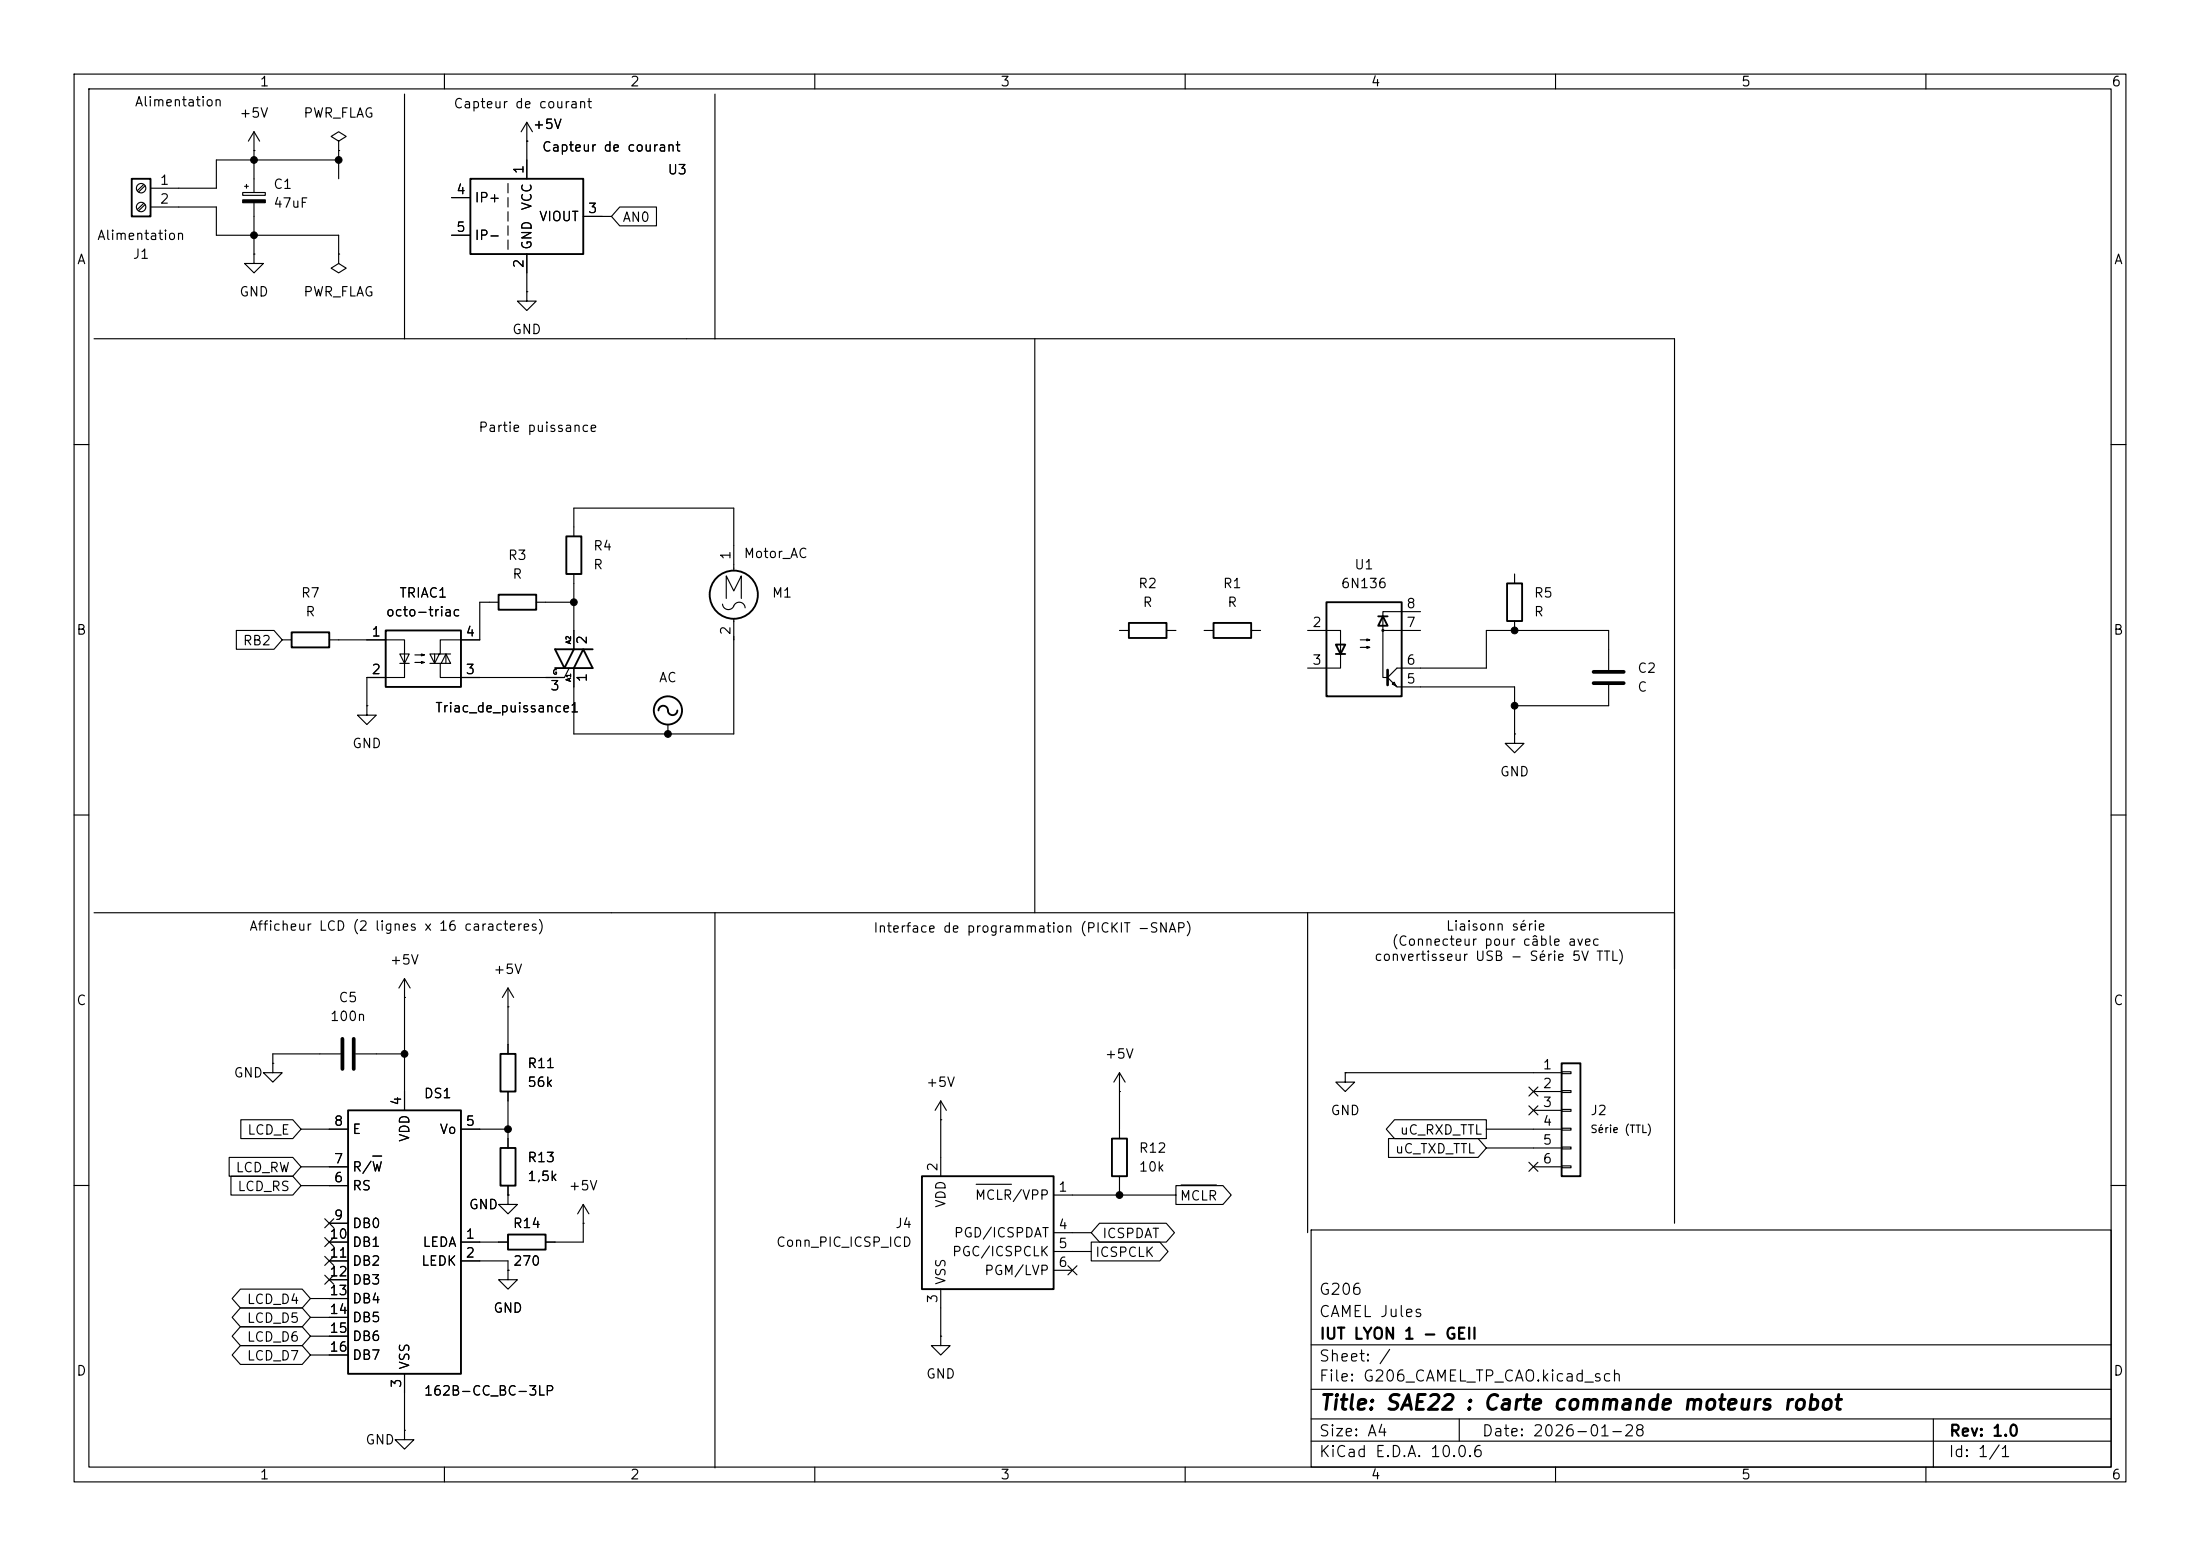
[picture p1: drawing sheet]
<svg xmlns="http://www.w3.org/2000/svg" width="297mm" height="210mm" viewBox="0 0 297 210" stroke-linecap="round" stroke-linejoin="round" font-family="sans-serif">
<g fill="none" stroke="#000" stroke-width=".15">
<path d="M10 10h277v190h-277zM12 12h273v186h-273zM34.3 17.8l-.8 1.3M34.3 17.8l.8 1.3M34.3 17.8v8.2M45.7 19.1l1-.7-1-.6-1 .6 1 .7v1.2M54.6 12.7v33M60 10v2M71.1 19.1h.1M71.1 16.5v7.6M71.1 16.5l-.7 1.3M71.1 16.5l.8 1.3"/>
<path d="M96.5 12.7v33M110 10v2M160 10v2M210 10v2M260 10v2M19.4 24.9l-.9 .8M19.4 27.4l-.9 .9M19.6 25.1l-.9 .8M19.6 27.6l-.9 .8M20.3 27.9h8.9v3.9h16.5v2.5M32.8 26h3v.4h-3zM33 25.1h.5"/>
<path d="M33.3 24.9v.5M34.3 20.3h.1M34.3 34.3v1.3h1.3l-1.3 1.2-1.3-1.2h1.3M34.3 34.3h.1M34.3 27.4v6.9M45.7 20.3h.1M45.7 34.3v1.3l1 .6-1 .6-1-.6 1-.6M45.7 34.3h.1M45.7 21.6h-16.5v3.8h-8.9M45.7 20.3v3.8M61 26.7h2.5M61 31.8h2.5"/>
<path d="M68.6 24.8v1.2M68.6 26.7v1.2M68.6 28.6v1.2M68.6 30.5v1.3M68.6 32.4v1.3M71.1 39.4v1.2h1.3l-1.3 1.3-1.3-1.3h1.3M71.1 39.4h.1M71.1 34.3v5.1M78.7 29.2h3.8M83.7 27.9h4.9v2.6h-4.9l-1.2-1.3zM12.7 45.7h213.4v119.4M139.7 45.7v77.5"/>
<path d="M10 60h2M77.5 72.4v-3.8h21.6v8.4M77.5 77.5v10.1M204.5 77.5v1.2M285 60h2M31.9 85.1h5.1l1.1 1.3-1.1 1.2h-5.1zM38.1 86.4h1.3M44.4 86.4h10.2v5h-5.1v3.9M49.5 95.3v1.2h1.3l-1.3 1.3-1.2-1.3h1.2M49.5 95.3h.1M54 88.3h1.2l-.6 1.2zM54 89.5h1.2"/>
<path d="M56 88.4h1.3l-.4 .1v-.2l.4 .1M56 89.4h1.3l-.4 .1v-.2l.4 .1M58 89.5h2.8l-.6-1.2-.6 1.2M58.7 88.3v1.2M59.3 88.3l-.6 1.2-.7-1.2h2.8M59.4 89.5v1.9h16.8l.6-1.2M60.2 88.3v1.2M67.3 81.3h-2.5v5.1h-5.4v1.9M72.4 81.3h5.1M90.2 99.1h.1M90.2 97.8v1.3M97.5 81.5a.83 .83 0 0 0 .8 .8 .83 .83 0 0 0 .9-.7 .79 .79 0 0 1 .8-.3 .79 .79 0 0 1 .6 .7"/>
<path d="M98 80.8v-3.1l1.1 2.1 1-2.1v3.1M99.1 83.5v15.6h-21.6v-8.9M151.1 85.1h1.3M157.5 85.1h1.2M162.6 85.1h1.2M168.9 85.1h1.3M176.5 85.1h4.5v5.1h-4.5M183.6 86.4h1.3l-.4 .1v-.3l.4 .2M183.6 87.4h1.3l-.4 .1v-.3l.4 .2M186.7 85.1h5.1M187.5 91.6l1.1 1.1h15.9v6.4M188 92.3l.2-.2 .3 .5z"/>
<path d="M191.8 82.6h-5.1v8.8h.6M204.5 99.1v1.2h1.2l-1.2 1.3-1.3-1.3h1.3M204.5 99.1h.1M204.5 83.8v1.3M217.2 90.4v-5.3h-16.5v5.1h-12.1l-1.1 1.1M217.2 92.5v2.8h-12.7M10 110h2M285 110h2M12.7 123.2h213.4M54.6 134.6h.1M54.6 132.1v17.8M54.6 132.1l-.8 1.3"/>
<path d="M54.6 132.1l.8 1.3M68.6 135.9h.1M68.6 133.4v8.8M68.6 133.4l-.8 1.2M68.6 133.4l.7 1.2M96.5 123.2v74.9M176.5 123.2v43.2M30.9 156.2h8.6l1.1 1.3-1.1 1.3h-8.6zM31.2 158.7h8.3l1.1 1.3-1.1 1.3h-8.3zM32.5 151.1h7l1.1 1.3-1.1 1.3h-7zM36.8 143.5v1.3h1.3l-1.3 1.3-1.2-1.3h1.2M36.8 143.5h.1"/>
<path d="M40.6 152.4h6.4M40.6 157.5h6.4M46 142.2h-9.2v1.3M48 142.2h6.6M50.3 156h1.2M62.2 152.4h6.4M68.6 147.3v7.6M127 151.1h.1M127 148.6l-.8 1.3M127 148.6l.8 1.3M127 148.6v10.2M131.8 159.8h4.7"/>
<path d="M151.1 147.3h.1M151.1 144.8l-.7 1.3M151.1 144.8l.8 1.3M151.1 144.8v8.9M151.1 158.8v2.5M159.5 159.9h4.7M181.6 144.8v1.3h1.3l-1.3 1.2-1.3-1.2h1.3M181.6 144.8h.1M181.6 144.8h29.2M187.4 153.7h12.1l1.2 1.2-1.2 1.3h-12.1zM188.3 151.1h12.4v2.6h-12.4l-1.2-1.3zM200.7 152.4h10.1"/>
<path d="M200.7 154.9h10.1M206.4 146.7l1.2 1.2M206.4 156.9l1.2 1.2M206.4 149.3l1.2 1.2M207 147.3h3.8M207 149.9h3.8M207 157.5h3.8M207.6 146.7l-1.2 1.2M207.6 156.9l-1.2 1.2M207.6 149.3l-1.2 1.2M210.8 144.7h1.3v.2h-1.3zM210.8 147.2h1.3v.2h-1.3z"/>
<path d="M210.8 149.7h1.3v.3h-1.3zM210.8 152.3h1.3v.2h-1.3zM210.8 154.8h1.3v.3h-1.3zM210.8 157.4h1.3v.2h-1.3zM10 160h2M32.4 176.5h8.4l1.1 1.3-1.1 1.3h-8.4l-1.1-1.3zM32.4 179.1h8.4l1.1 1.2-1.1 1.3h-8.4l-1.1-1.3zM32.4 174h8.4l1.1 1.3-1.1 1.2h-8.4l-1.1-1.2zM40.6 160h6.4M41.9 175.3h5.1M41.9 177.8h5.1M43.8 167l1.3 1.2"/>
<path d="M43.8 164.5l1.3 1.2M43.8 172.1l1.3 1.2M43.8 169.6l1.3 1.2M44.4 167.6h2.6M44.4 170.2h2.6M44.4 165.1h2.6M44.4 172.7h2.6M45.1 167l-1.3 1.2M45.1 164.5l-1.3 1.2M45.1 172.1l-1.3 1.2M45.1 169.6l-1.3 1.2M62.2 170.2h6.4v1.3"/>
<path d="M62.2 167.6h6.4M68.6 161.3v1.3h1.2l-1.2 1.2-1.3-1.2h1.3M68.6 161.3h.1M68.6 171.5v1.2h1.2l-1.2 1.3-1.3-1.3h1.3M68.6 171.5h.1M68.6 160v1.3M78.7 165.1h.1M78.7 162.6l-.7 1.2M78.7 162.6l.8 1.2M78.7 162.6v5h-5M127 174v6.3M142.2 161.3h16.5"/>
<path d="M142.2 166.4h5.1M142.2 168.9h5.1M142.2 171.5h2.6M144.2 170.8l1.2 1.3M145.4 170.8l-1.2 1.3M147.3 167.6h9.3l1.1 1.3-1.1 1.3h-9.3zM148.4 165.1h9l1.2 1.3-1.2 1.2h-9l-1.1-1.2zM158.7 160h6.4l1.1 1.3-1.1 1.3h-6.4zM177 166h108v32h-108zM285 160h2M32.4 181.6h8.4l1.1 1.3-1.1 1.3h-8.4l-1.1-1.3zM41.9 180.3h5.1"/>
<path d="M41.9 182.9h5.1M54.6 193v1.3h1.3l-1.3 1.3-1.3-1.3h1.3M54.6 193h.1M54.6 185.4v7.6M60 198v2M110 198v2M127 180.3v1.3h1.3l-1.3 1.3-1.3-1.3h1.3M127 180.3h.1M160 198v2M177 194.5h108M177 191.5h108M177 187.5h108"/>
<path d="M177 181.5h108M197 191.5v3M210 198v2M260 198v2M261 191.5v6.5"/>
<circle cx="19" cy="25.4" r=".63"/>
<circle cx="19" cy="27.9" r=".63"/>
<circle cx="186.7" cy="85.1" r=".13"/>
</g>
<g fill="none" stroke="#000" stroke-width=".25">
<path d="M17.8 24.1h2.5v5.1h-2.5zM63.5 24.1h15.2v10.2h-15.2zM76.5 72.4h2v5.1h-2zM203.5 78.7h2v5.1h-2zM39.4 85.3h5v2.1h-5zM52.1 85.1h10.1v7.6h-10.1zM67.3 80.3h5.1v2h-5.1zM74.9 90.2h5.1l-1.3-2.6-1.2 2.6M77.5 87.6l-1.3 2.6-1.3-2.6h5.1M88.9 95.9a.67 .67 0 0 1 .8-.6 .67 .67 0 0 1 .5 .8 .64 .64 0 0 0 .7 .4 .64 .64 0 0 0 .5-.6M152.4 84.1h5.1v2h-5.1zM163.8 84.1h5.1v2h-5.1z"/>
<path d="M179.1 81.3h10.1v12.7h-10.1zM180.3 87h1.3l-.6 1.3zM180.3 88.3h1.3M186.1 83.2h1.2M186.7 83.2l.6 1.3h-1.2zM47 149.9h15.2v35.5h-15.2zM67.6 142.2h2v5.1h-2zM67.6 154.9h2v5.1h-2zM124.5 158.8h17.7v15.2h-17.7zM150.1 153.7h2v5.1h-2zM210.8 143.5h2.6v15.3h-2.6zM68.6 166.6h5.1v2.1h-5.1z"/>
<circle cx="90.2" cy="95.9" r="1.9"/>
<circle cx="99.1" cy="80.3" r="3.3"/>
</g>
<path d="M215.1 90.7h4.1M215.1 92.2h4.1M46.2 140.2v4.1M47.8 140.2v4.1" fill="none" stroke="#000" stroke-width=".51"/>
<path d="M32.8 27h3v.4h-3z" fill="#000" stroke="#000" stroke-width=".15"/>
<path d="M187.3 90.4v2.1" fill="none" stroke="#000" stroke-width=".36"/>
<g fill="#000" stroke="#000" stroke-width=".14">
<circle cx="34.3" cy="21.6" r=".46"/>
<circle cx="34.3" cy="31.8" r=".46"/>
<circle cx="45.7" cy="21.6" r=".46"/>
<circle cx="77.5" cy="81.3" r=".46"/>
<circle cx="90.2" cy="99.1" r=".46"/>
<circle cx="204.5" cy="95.3" r=".46"/>
<circle cx="204.5" cy="85.1" r=".46"/>
<circle cx="54.6" cy="142.2" r=".46"/>
<circle cx="68.6" cy="152.4" r=".46"/>
<circle cx="151.1" cy="161.3" r=".46"/>
</g>
<text font-size="2" x="178" y="190.8">Title: SAE22 : Carte commande moteurs robot</text>
<g font-size="1.5">
<text x="178" y="178.1">CAMEL Jules</text>
<text x="178" y="175.1">G206</text>
<text x="178" y="184.1">Sheet: /</text>
<text x="178" y="181.1">IUT LYON 1 - GEII</text>
<text x="178" y="186.8">File: G206_CAMEL_TP_CAO.kicad_sch</text>
<text x="178" y="197">KiCad E.D.A. 10.0.6</text>
<text x="178" y="194.2">Size: A4</text>
<text x="200" y="194.2">Date: 2026-01-28</text>
<text x="263" y="197">Id: 1/1</text>
<text x="263" y="194.2">Rev: 1.0</text>
</g>
<g font-size="1.3">
<text x="35" y="12">1</text>
<text x="85" y="12">2</text>
<text x="135" y="12">3</text>
<text x="185" y="12">4</text>
<text x="235" y="12">5</text>
<text x="285" y="12">6</text>
<text x="18.1" y="14.7">Alimentation</text>
<text x="32.2" y="16.2">+5V</text>
<text x="40.9" y="16.2">PWR_FLAG</text>
<text x="61.1" y="14.9">Capteur de courant</text>
<text x="71.9" y="17.7">+5V</text>
<text x="71" y="23.6" transform="rotate(-90 71 23.6)">1</text>
<text x="73.1" y="20.8">Capteur de courant</text>
<text x="90" y="23.9">U3</text>
<text x="21.5" y="25.3">1</text>
<text x="21.5" y="27.8">2</text>
<text x="36.8" y="25.8">C1</text>
<text x="36.8" y="28.4">47uF</text>
<text x="61.5" y="26.5">4</text>
<text x="64" y="27.6">IP+</text>
<text x="72.1" y="28.5" transform="rotate(-90 72.1 28.5)">VCC</text>
<text x="79.3" y="29.1">3</text>
<text x="10.3" y="36">A</text>
<text x="13" y="32.7">Alimentation</text>
<text x="17.8" y="35.3">J1</text>
<text x="61.5" y="31.6">5</text>
<text x="64" y="32.7">IP-</text>
<text x="72.1" y="33.8" transform="rotate(-90 72.1 33.8)">GND</text>
<text x="72.7" y="30.2">VIOUT</text>
<text x="84" y="30.3">AN0</text>
<text x="285.3" y="36">A</text>
<text x="32.2" y="40.3">GND</text>
<text x="40.9" y="40.3">PWR_FLAG</text>
<text x="71" y="36.3" transform="rotate(-90 71 36.3)">2</text>
<text x="69.1" y="45.4">GND</text>
<text x="64.5" y="58.6">Partie puissance</text>
<text x="68.5" y="75.9">R3</text>
<text x="80" y="74.6">R4</text>
<text x="80" y="77.2">R</text>
<text x="98.9" y="75.7" transform="rotate(-90 98.9 75.7)">1</text>
<text x="100.3" y="75.6">Motor_AC</text>
<text x="182.8" y="77.2">U1</text>
<text x="40.5" y="81">R7</text>
<text x="41.1" y="83.5">R</text>
<text x="52" y="83.5">octo-triac</text>
<text x="53.8" y="81">TRIAC1</text>
<text x="69.1" y="78.4">R</text>
<text x="104.1" y="81">M1</text>
<text x="153.6" y="79.7">R2</text>
<text x="154.2" y="82.2">R</text>
<text x="165" y="79.7">R1</text>
<text x="165.6" y="82.2">R</text>
<text x="180.9" y="79.7">6N136</text>
<text x="189.8" y="82.4">8</text>
<text x="207" y="81">R5</text>
<text x="207" y="83.5">R</text>
<text x="10.2" y="86">B</text>
<text x="32.7" y="87.4">RB2</text>
<text x="50.1" y="86.2">1</text>
<text x="62.8" y="86.2">4</text>
<text x="79.5" y="87.1" transform="rotate(-90 79.5 87.1)">2</text>
<text x="98.9" y="85.8" transform="rotate(-90 98.9 85.8)">2</text>
<text x="177.1" y="85">2</text>
<text x="189.8" y="85">7</text>
<text x="285.2" y="86">B</text>
<text x="50.1" y="91.3">2</text>
<text x="62.8" y="91.3">3</text>
<text x="74.2" y="93.5">3</text>
<text x="79.5" y="92.2" transform="rotate(-90 79.5 92.2)">1</text>
<text x="88.9" y="92.4">AC</text>
<text x="177.1" y="90">3</text>
<text x="189.8" y="92.6">5</text>
<text x="189.8" y="90">6</text>
<text x="221" y="91.1">C2</text>
<text x="221" y="93.7">C</text>
<text x="47.5" y="101.3">GND</text>
<text x="58.7" y="96.5">Triac_de_puissance1</text>
<text x="202.4" y="105.1">GND</text>
<text x="33.6" y="125.9">Afficheur LCD (2 lignes x 16 caracteres)</text>
<text x="195.1" y="125.9">Liaisonn série</text>
<text x="52.5" y="130.5">+5V</text>
<text x="66.5" y="131.8">+5V</text>
<text x="117.8" y="126.2">Interface de programmation (PICKIT -SNAP)</text>
<text x="185.4" y="130">convertisseur USB - Série 5V TTL)</text>
<text x="187.8" y="128">(Connecteur pour câble avec</text>
<text x="10.2" y="136">C</text>
<text x="45.6" y="135.6">C5</text>
<text x="285.2" y="136">C</text>
<text x="44.5" y="138.1">100n</text>
<text x="149.1" y="143.2">+5V</text>
<text x="31.5" y="145.7">GND</text>
<text x="54.5" y="149.3" transform="rotate(-90 54.5 149.3)">4</text>
<text x="57.1" y="148.5">DS1</text>
<text x="71.1" y="144.5">R11</text>
<text x="71.1" y="147">56k</text>
<text x="124.9" y="147">+5V</text>
<text x="208.2" y="144.6">1</text>
<text x="208.2" y="147.2">2</text>
<text x="208.2" y="149.7">3</text>
<text x="33.3" y="153.5">LCD_E</text>
<text x="45" y="152.3">8</text>
<text x="47.5" y="153.4">E</text>
<text x="55.6" y="154.2" transform="rotate(-90 55.6 154.2)">VDD</text>
<text x="59.3" y="153.4">Vo</text>
<text x="62.8" y="152.3">5</text>
<text x="153.7" y="155.9">R12</text>
<text x="179.5" y="150.8">GND</text>
<text x="188.2" y="156">uC_TXD_TTL</text>
<text x="188.9" y="153.5">uC_RXD_TTL</text>
<text x="208.2" y="152.3">4</text>
<text x="208.2" y="154.8">5</text>
<text x="214.6" y="150.8">J2</text>
<text x="31.7" y="158.5">LCD_RW</text>
<text x="32" y="161.1">LCD_RS</text>
<text x="45" y="159.9">6</text>
<text x="45" y="157.3">7</text>
<text x="47.5" y="161">RS</text>
<text x="47.5" y="158.4">R/W</text>
<text x="71.1" y="157.2">R13</text>
<text x="71.1" y="159.7">1,5k</text>
<text x="76.7" y="161">+5V</text>
<text x="126.9" y="158.2" transform="rotate(-90 126.9 158.2)">2</text>
<text x="142.8" y="161.2">1</text>
<text x="153.7" y="158.4">10k</text>
<text x="208.2" y="157.3">6</text>
<text x="44.4" y="167.5">10</text>
<text x="45" y="165">9</text>
<text x="47.5" y="166.1">DB0</text>
<text x="62.8" y="167.5">1</text>
<text x="63.2" y="163.5">GND</text>
<text x="69.1" y="166.1">R14</text>
<text x="120.8" y="166.1">J4</text>
<text x="128" y="163.1" transform="rotate(-90 128 163.1)">VDD</text>
<text x="128.7" y="167.3">PGD/ICSPDAT</text>
<text x="131.5" y="162.3">MCLR/VPP</text>
<text x="142.8" y="166.2">4</text>
<text x="148.7" y="167.4">ICSPDAT</text>
<text x="159.2" y="162.3">MCLR</text>
<text x="44.4" y="170">11</text>
<text x="44.4" y="172.6">12</text>
<text x="47.5" y="168.6">DB1</text>
<text x="47.5" y="171.1">DB2</text>
<text x="47.5" y="173.7">DB3</text>
<text x="56.8" y="171.1">LEDK</text>
<text x="57" y="168.6">LEDA</text>
<text x="62.8" y="170">2</text>
<text x="69.2" y="171.1">270</text>
<text x="104.7" y="168.6">Conn_PIC_ICSP_ICD</text>
<text x="128" y="173.5" transform="rotate(-90 128 173.5)">VSS</text>
<text x="128.4" y="169.9">PGC/ICSPCLK</text>
<text x="132.8" y="172.4">PGM/LVP</text>
<text x="142.8" y="168.8">5</text>
<text x="142.8" y="171.3">6</text>
<text x="147.8" y="170">ICSPCLK</text>
<text x="33.2" y="178.9">LCD_D5</text>
<text x="33.2" y="176.3">LCD_D4</text>
<text x="44.4" y="175.1">13</text>
<text x="44.4" y="177.7">14</text>
<text x="47.5" y="176.2">DB4</text>
<text x="47.5" y="178.8">DB5</text>
<text x="66.5" y="177.5">GND</text>
<text x="126.9" y="176" transform="rotate(-90 126.9 176)">3</text>
<text x="10.2" y="186">D</text>
<text x="33.2" y="183.9">LCD_D7</text>
<text x="33.2" y="181.4">LCD_D6</text>
<text x="44.4" y="180.2">15</text>
<text x="44.4" y="182.7">16</text>
<text x="47.5" y="181.3">DB6</text>
<text x="47.5" y="183.8">DB7</text>
<text x="55.6" y="184.9" transform="rotate(-90 55.6 184.9)">VSS</text>
<text x="285.2" y="186">D</text>
<text x="54.5" y="187.4" transform="rotate(-90 54.5 187.4)">3</text>
<text x="57.1" y="188.7">162B-CC_BC-3LP</text>
<text x="124.9" y="186.4">GND</text>
<text x="49.2" y="195.3">GND</text>
<text x="35" y="200">1</text>
<text x="85" y="200">2</text>
<text x="135" y="200">3</text>
<text x="185" y="200">4</text>
<text x="235" y="200">5</text>
<text x="285" y="200">6</text>
</g>
<text font-size="1" x="214.6" y="153.2">Série (TTL)</text>
<g font-size=".6">
<text x="77.2" y="87" transform="rotate(-90 77.2 87)">A2</text>
<text x="74.5" y="91.2">G</text>
<text x="77.2" y="92.1" transform="rotate(-90 77.2 92.1)">A1</text>
</g>
</svg>
